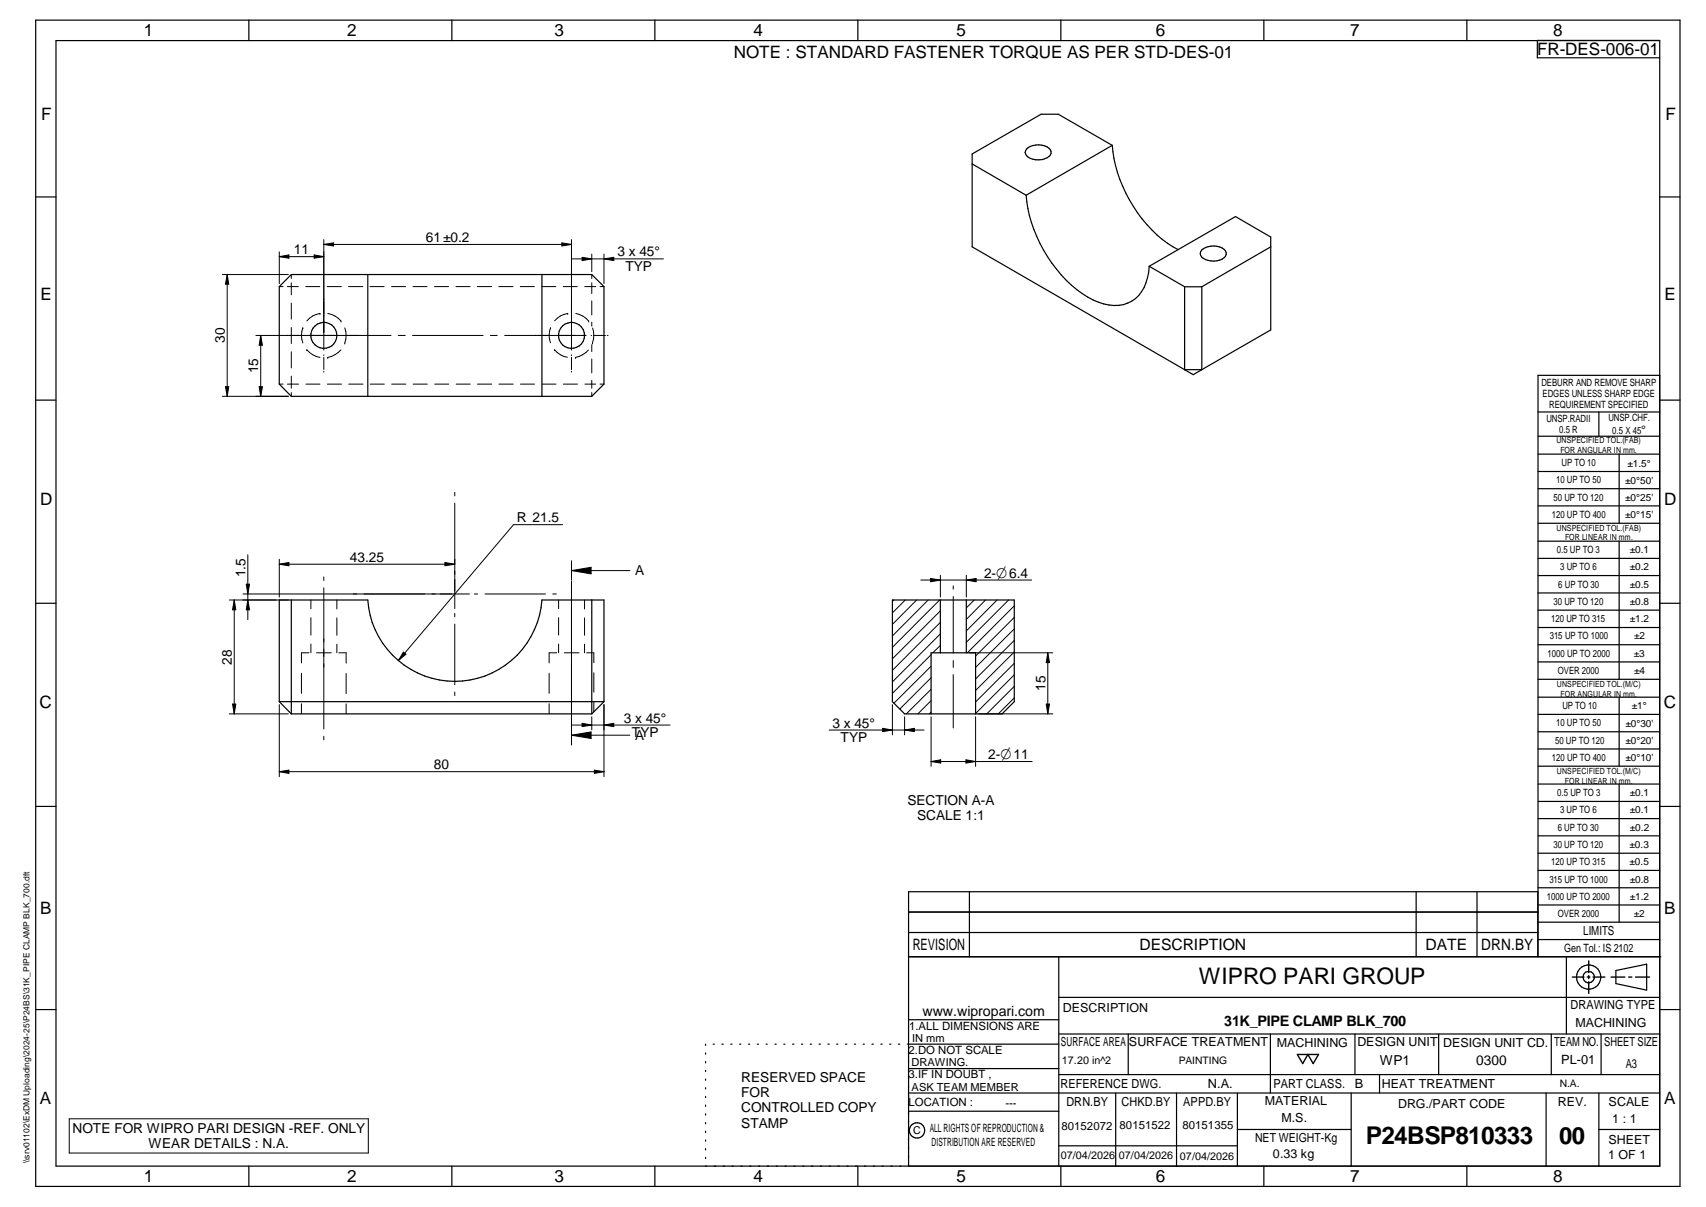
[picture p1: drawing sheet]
<svg xmlns="http://www.w3.org/2000/svg" width="420mm" height="297mm" viewBox="0 0 420 297" stroke-linecap="round" stroke-linejoin="round" font-family="sans-serif">
<g fill="none" stroke="#000" stroke-width=".3">
<path d="M8.8 5h405v287h-405zM13.8 10h395v277h-395zM61.3 5v5M111.3 5v5M161.3 5v5M211.3 5v5M261.3 5v5M311.3 5v5M361.3 5v5M378.6 9.9v4.3h30.2M252.8 36.7a4.4 4.4 0 0 1 5.9 .2 1.57 1.57 0 0 1-1.4 2.2 4 4 0 0 1-4.7-1.2l-.1-.4zM273.9 35.8l-13.3-7.7h-4.2l-17 9.8v22.8l52.4 30.3"/>
<path d="M273.9 35.8l-21.2 12.2M273.9 35.8a34 34 0 0 0 14.9 24.9l1.3 .7M8.8 48.5h5M239.4 40.3l13.3 7.7M252.7 48a33.9 33.9 0 0 0 15.2 25.1 11.3 11.3 0 0 0 9.8 1.5 9.1 9.1 0 0 0 5.2-7.6l.1-1.5M408.8 48.5h5M71.7 67.6h74l3 2.9v24l-3 3h-74l-2.9-3v-24zM90.6 67.6v29.9M133.5 67.6v29.9M283 65.5l8.7 5.1M283 65.5l21.3-12.2 8.7 5v22.9l-17 9.8M291.8 70.6v20.4"/>
<path d="M291.8 70.6h4.2M295.9 61.6a4.4 4.4 0 0 1 5.9 .2 1.61 1.61 0 0 1-1.4 2.2 4.2 4.2 0 0 1-4.7-1.2l-.1-.4zM296 70.6v20.4M313 60.7l-17 9.9M8.8 98.5h5M291.8 91l2.1 1.2 2.1-1.2M291.8 91h4.2M408.8 92.4h-30v143.1M408.8 98.5h5M378.8 101.4h30M378.8 107.4h30M378.8 111.8h30"/>
<path d="M378.8 116h30M393.8 101.4v6M398.8 111.8v17M378.8 120.3h30M378.8 124.5h30M378.8 128.8h30M378.8 133.2h30M378.8 137.4h30M398.8 133.2v34M8.8 148.5h5M71.7 147.7v28M145.7 147.7v28"/>
<path d="M219.8 147.7h30v25l-3 3h-24l-3-3zM231.6 147.7v13M238 147.7v13M378.8 141.6h30M378.8 145.9h30M378.8 150.2h30M378.8 154.4h30M378.8 158.7h30M408.8 148.5h5M68.8 172.7h79.9M68.8 172.7v-25h21.8a21.5 21.5 0 0 0 21.4 20 21.5 21.5 0 0 0 21.5-20h15.2v25M68.8 172.7l2.9 3"/>
<path d="M71.7 175.7h74M148.7 172.7l-3 3M229.3 175.7v-15h11v15M378.8 162.9h30M378.8 167.2h30M378.8 171.6h30M378.8 175.8h30M398.8 171.6v17M8.8 198.5h5M378.8 180.1h30M378.8 184.3h30M378.8 188.6h30"/>
<path d="M378.8 193h30M378.8 197.2h30M398.8 193v33.9M408.8 198.5h5M238.7 219.5v16M348.8 219.5v16M363.8 219.5v16M378.8 201.5h30M378.8 205.7h30M378.8 210h30M378.8 214.2h30M378.8 218.5h30"/>
<path d="M223.8 235.5h185.2M223.8 229.5h154.9M223.8 224.5h154.9M260.8 235.5v51.5M378.7 235.5v-16h-154.9v67.5M378.8 222.7h30M378.8 226.9h30M378.8 231.2h30M385.8 235.5v19M398 238.8l7.5-1.5v6.4l-7.5-1.6zM8.8 248.5h5M173.8 257v.3"/>
<path d="M173.8 259.1v.3M175.6 257h.3M177.8 257h.3M180 257h.3M182.1 257h.3M184.4 257h.2M186.5 257h.3M188.7 257h.3M190.9 257h.3M193 257h.3M195.2 257h.3M197.4 257h.3"/>
<path d="M199.5 257h.3M201.7 257h.3M203.9 257h.3M206.1 257h.3M208.2 257h.4M210.4 257h.3M212.6 257h.3M214.7 257h.4M216.9 257h.3M219.1 257h.3M221.3 257h.3M223.8 251h37"/>
<path d="M260.8 257h-37.3M260.8 245.4h148M260.8 254.5h148M277.9 254.5v10M312.9 254.5v14.5M333.7 254.5v10M354.3 254.5v10M382 254.5v10M394.3 254.5v10M408.8 248.5h5M173.8 261.2v.4M173.8 263.4v.3"/>
<path d="M173.8 265.6v.3M173.8 267.7v.3M173.8 269.8v.3M173.8 271.9v.4M173.8 274.1v.3M173.8 276.3v.3M173.8 278.4v.3M223.8 263h37M223.8 273.5h37M260.8 264.5h148M274.8 269v18M289.8 269v18"/>
<path d="M304.7 278h28.1M304.7 269v18M332.8 269v18M339.8 264.5v4.5M380.8 269v18M393.8 269v18M393.8 278h15M408.8 269h-185M61.3 287v5M111.3 287v5M161.3 287v5M173.8 280.5v.3"/>
<path d="M173.8 282.7v.3M173.8 284.8v.3M211.3 287v5M260.8 282h43.9M261.3 287v5M311.3 287v5M361.3 287v5"/>
<circle cx="79.8" cy="82.5" r="3.2"/>
<circle cx="140.8" cy="82.5" r="3.2"/>
<circle cx="391.3" cy="240.5" r="2.99"/>
<circle cx="391.3" cy="240.5" r="1.4"/>
<circle cx="225.9" cy="278.2" r="1.89"/>
</g>
<g fill="none" stroke="#000" stroke-width=".25">
<path d="M79.7 59v27.1M138.4 59.8l2.3 .4-2.3 .3zM140.7 59v27.1M54.8 67.6h16.2M56 67.6v29.9M56 67.6l.3 2.3h-.8zM68.8 62v7.8M68.8 63.2h10.9M68.8 63.2l2.4-.5v.8zM68.8 70.5h.9M71.7 74.6v3.9M71.7 67.6v.9"/>
<path d="M71.7 69.6v3M73.5 70.5h-2.7M75.3 70.5h3.5M77.4 62.7l2.3 .5-2.3 .3zM78.8 77.1h.1M78.8 77.1a5.2 5.2 0 0 0-3.2 1.9M79.7 60.2l2.5-.4v.7zM79.7 60.2h61M80.6 70.5h3.5M80.7 77.1a5.5 5.5 0 0 1 3.3 1.9M84 79h.1M85.8 70.5h3.6"/>
<path d="M91.1 70.5h3.5M96.4 70.5h3.5M101.7 70.5h3.5M107 70.5h3.5M112.3 70.5h3.5M117.5 70.5h3.6M122.8 70.5h3.6M128.1 70.5h3.5M133.4 70.5h3.5M138.7 70.5h3.5M139.8 77.1a5.1 5.1 0 0 0-3.2 1.9M139.8 77.1h.1"/>
<path d="M141 63.7h22.4M141.8 77.1a5.6 5.6 0 0 1 3.2 1.9M143.4 63.3l2.3 .4-2.3 .4zM144 70.5h2.7M145 79h.1M145.7 62.5v4.3M145.7 74v3.5M145.7 79.3v1M145.7 67.6v.9M145.7 69.6v2.7M147.8 70.5h.9M148.7 63.7l2.5-.4v.8z"/>
<path d="M148.7 62.5v7.3M54.8 97.5h16.2M55.5 95.2h.8l-.3 2.3zM63.8 95.2h.8l-.4 2.3zM64.2 82.5l.4 2.5h-.8zM64.2 82.6v14.9M68.8 94.5h.9M70.8 94.5h2.7M71.7 80.6v3.9M71.7 86.6v4M71.7 92.6v2.9M71.7 96.6v.9"/>
<path d="M74.6 80.7a5.3 5.3 0 0 0 0 3.7M74.6 80.7h.1M75.3 94.5h3.5M75.6 86.1a5.5 5.5 0 0 0 3.2 1.9M75.6 86.1h.1M79.7 87.3v.2M79.7 87.9v3M79.7 91.4v.2M80.6 94.5h3.5M80.7 88h.1M84 86.1a6.1 6.1 0 0 1-3.3 1.9M84.9 84.4h.1"/>
<path d="M84.9 80.7a5.3 5.3 0 0 1 0 3.7M85.9 94.5h3.5M91.2 94.5h3.4M96.3 82.5l-33.3 .1M96.5 94.5h3.4M98.1 82.5h1.7M101.6 82.5h17.4M101.8 94.5h3.4M107 94.5h3.5M112.3 94.5h3.5M117.6 94.5h3.5M120.8 82.5h1.7"/>
<path d="M122.9 94.5h3.5M124.3 82.5h20M128.2 94.5h3.4M133.5 94.5h3.4M135.6 80.7a5.2 5.2 0 0 0 0 3.7M135.6 80.7h.1M136.6 86.1h.1M136.6 86.1a5.3 5.3 0 0 0 3.1 1.8M138.8 94.5h3.4M140.7 87.3v.2M140.7 87.9v3M140.7 91.4v.2"/>
<path d="M141.7 88h.1M144.9 86.1a5.8 5.8 0 0 1-3.2 1.9M145.6 82.5h.1M145.7 84.8v1.7M145.7 88.3v3.5M145.7 93.6v1.9M145.7 96.6v.9M145.9 84.4h.1M146 80.7a5.5 5.5 0 0 1-.1 3.7M146.1 82.5h3M146.7 94.5h-2.7M147.8 94.5h.9"/>
<path d="M149.6 82.5h.2M61 136.5v16M68.8 137.6v9.3M68.8 138.9h43.2M68.8 138.9l2.4-.5v.8zM109.6 138.4l2.4 .5-2.4 .3zM112 121.2v.8M112 123.8v26M138.5 129.1h-12l-28.4 33.5M140.7 138v4.8M56.5 147.7h14.5M57.7 147.7v28"/>
<path d="M57.7 147.7l.4 2.4h-.8zM60.7 143.8h.8l-.5 2.4zM61 147.7l.5 2.4h-.8zM76.6 147.7v2.1M76.6 152v4.3M76.6 158.5v2.2M79.7 142v.9M79.7 144.7v34.7M83 147.7v2.2M83 152.1v4.2M83 158.5v2.2M112 151v.8"/>
<path d="M112 153.6v14.9M115.6 146.2h-55.8M116.8 146.2h.8M119.5 146.2h14.9M136.1 146.2h.9M137.6 147.7v2.1M137.6 152v4.3M137.6 158.5v2.2M140.7 140.4h14.4M140.7 143v40.3M140.7 140.4l4.9-.8v1.6zM144 147.7v2.2"/>
<path d="M144 152.1v4.2M144 158.5v2.2M220.1 147.7l-.3 .3M223 147.7l-3.2 3.1M225.8 147.7l-6 6M226.8 142.7h27.3M228.6 147.7l-8.8 8.8M229.2 142.4l2.4 .3-2.4 .5zM231.4 147.7l-11.6 11.6M231.6 156l-11.8 11.8M231.6 150.3l-11.8 11.8M231.6 153.2l-11.8 11.8"/>
<path d="M231.6 158.8l-1.9 1.9M231.6 141.6v5.3M234.8 144.2v.8M234.8 146.8v13.9M238 141.6v5.3M238 142.7l2.4-.3v.8zM239.9 147.7l-1.9 1.9M242.7 147.7l-4.7 4.7M245.6 147.7l-7.6 7.6M248.4 147.7l-10.4 10.4M249.8 149.1l-11.6 11.6M249.8 151.9l-9.5 9.6"/>
<path d="M249.8 154.8l-9.5 9.5M249.8 157.6l-9.5 9.5M56.5 175.7h14.5M57.3 173.3h.8l-.4 2.4zM68.8 173.4v17.7M74.2 165.7v4.9M74.2 173.2v2.5M76.1 160.7h-1.9v2.5M78 160.7h3.6M83.5 160.7h1.7v2.5M85.2 165.7v5M85.2 173.2v2.5"/>
<path d="M99.3 160.5l.7 .5-1.9 1.6zM112 170.3v.9M135.2 165.7v4.9M135.2 173.2v2.5M137.1 160.7h-1.9v2.5M139 160.7h3.6M141 178.4h24M143.4 178l2.3 .4-2.3 .4zM144.5 160.7h1.8v2.4M145.7 176.4v3.2M146.3 165.6v4.7M146.3 172.8v2.4"/>
<path d="M148.7 178.4l2.5-.4v.8zM148.7 173.4v17.7M204.2 179.7h23.4M217.4 179.2l2.4 .5-2.4 .3zM219.8 173.4v7.4M222.8 179.7l2.4-.5v.8zM222.8 176.4v4.4M229.3 175.3l-.4 .4M229.3 161.1l-9.5 9.5M229.3 172.4l-3.3 3.3M229.3 164l-9.1 9.1M229.3 169.6l-6.1 6.1"/>
<path d="M229.3 166.8l-7.7 7.7M229.3 176.4v12.2M234.8 162.6v1.7M234.8 166v13.2M238.7 160.7h20.6M240.3 176.4v12.2M241 175.7h18.3M249.8 171.7l-3.9 4M249.8 168.9l-6.8 6.8M249.8 160.4l-9.5 9.5M249.8 163.2l-9.5 9.6M249.8 166.1l-9.5 9.5"/>
<path d="M257.7 173.3h.8l-.4 2.4zM258.1 160.7v15M258.1 160.7l.4 2.4h-.8zM68.8 189.9h79.9M68.8 189.9l2.4-.4v.8zM79.7 181.2v.9M140.7 180.9l4.9-.8v1.6zM140.7 180.9h14.4M146.4 189.5l2.3 .4-2.3 .4zM229.3 187.4h24.9M229.3 187.4l2.4-.4v.8zM237.9 187l2.4 .4-2.4 .4z"/>
<path d="M17 275.3h73.7v8.5h-73.7z"/>
</g>
<path d="M391.3 236.5v2.9M319.5 259.5h5.2l-1.3 2.2-1.3-2.2-1.3 2.2zM387.3 240.5h2.8M390.9 240.5h.7M391.3 240.1v.7M391.3 241.6v2.9M392.3 240.5h3M396.8 240.5h3.4M401.1 240.5h.8M402.8 240.5h3.5" fill="none" stroke="#000" stroke-width=".34"/>
<g fill="#000">
<path d="M79.7 60.2l2.5-.4v.7zM138.4 59.8l2.3 .4-2.3 .3zM56 67.6l.3 2.3h-.8zM68.8 63.2l2.4-.5v.8zM77.4 62.7l2.3 .5-2.3 .3zM143.4 63.3l2.3 .4-2.3 .4zM148.7 63.7l2.5-.4v.8zM55.5 95.2h.8l-.3 2.3zM63.8 95.2h.8l-.4 2.3zM64.2 82.5l.4 2.5h-.8zM68.8 138.9l2.4-.5v.8zM109.6 138.4l2.4 .5-2.4 .3z"/>
<path d="M140.7 140.4l4.9-.8v1.6zM57.7 147.7l.4 2.4h-.8zM60.7 143.8h.8l-.5 2.4zM61 147.7l.5 2.4h-.8zM229.2 142.4l2.4 .3-2.4 .5zM238 142.7l2.4-.3v.8zM57.3 173.3h.8l-.4 2.4zM99.3 160.5l.7 .5-1.9 1.6zM143.4 178l2.3 .4-2.3 .4zM148.7 178.4l2.5-.4v.8zM258.1 160.7l.4 2.4h-.8zM257.7 173.3h.8l-.4 2.4z"/>
<path d="M68.8 189.9l2.4-.4v.8zM140.7 180.9l4.9-.8v1.6zM146.4 189.5l2.3 .4-2.3 .4zM217.4 179.2l2.4 .5-2.4 .3zM222.8 179.7l2.4-.5v.8zM229.3 187.4l2.4-.4v.8zM237.9 187l2.4 .4-2.4 .4z"/>
</g>
<text font-size="6" x="336.4" y="281.6">P24BSP810333</text>
<text font-size="5.9" x="384" y="281.6">00</text>
<text font-size="5.6" x="295.3" y="242.2">WIPRO PARI GROUP</text>
<g font-size="4.2">
<text x="35.4" y="9">1</text>
<text x="85.5" y="8.9">2</text>
<text x="136.6" y="9">3</text>
<text x="185.6" y="9">4</text>
<text x="235.6" y="9">5</text>
<text x="284.6" y="8.8">6</text>
<text x="332.6" y="9">7</text>
<text x="382.6" y="9">8</text>
<text x="180.7" y="14.3">NOTE : STANDARD FASTENER TORQUE AS PER STD-DES-01</text>
<text x="378.6" y="13.6">FR-DES-006-01</text>
<text x="10.1" y="29.6">F</text>
<text x="410.2" y="29.6">F</text>
<text x="9.9" y="73.9">E</text>
<text x="409.9" y="73.9">E</text>
<text x="9.9" y="124.2">D</text>
<text x="409.9" y="124.2">D</text>
<text x="9.7" y="174.3">C</text>
<text x="409.7" y="174.3">C</text>
<text x="9.9" y="225">B</text>
<text x="409.8" y="225">B</text>
<text x="9.8" y="271.7">A</text>
<text x="409.8" y="271.7">A</text>
<text x="35.4" y="291">1</text>
<text x="85.5" y="290.9">2</text>
<text x="136.6" y="291">3</text>
<text x="185.6" y="291">4</text>
<text x="235.6" y="291">5</text>
<text x="284.6" y="290.8">6</text>
<text x="332.6" y="291">7</text>
<text x="382.6" y="291">8</text>
</g>
<g font-size="3.9">
<text x="224.8" y="233.8">REVISION</text>
<text x="280.7" y="233.8">DESCRIPTION</text>
<text x="351.1" y="233.8">DATE</text>
<text x="364.8" y="233.8">DRN.BY</text>
</g>
<text font-size="3.6" x="301.5" y="252.6">31K_PIPE CLAMP BLK_700</text>
<text font-size="3.5" x="227.2" y="250">www.wipropari.com</text>
<g font-size="3.4">
<text x="104.9" y="59.6">61±0.2</text>
<text x="72.4" y="62.6">11</text>
<text x="152.1" y="63.1">3 x 45°</text>
<text x="154" y="66.7">TYP</text>
<text x="55.4" y="84.4" transform="rotate(-90 55.4 84.4)">30</text>
<text x="63.6" y="91.9" transform="rotate(-90 63.6 91.9)">15</text>
<text x="127.3" y="128.5">R 21.5</text>
<text x="60.4" y="142" transform="rotate(-90 60.4 142)">1.5</text>
<text x="86.2" y="138.3">43.25</text>
<text x="156.5" y="141.6">A</text>
<text x="242.3" y="142.2">2-O6.4</text>
<text x="57.1" y="163.5" transform="rotate(-90 57.1 163.5)">28</text>
<text x="257.5" y="170.1" transform="rotate(-90 257.5 170.1)">15</text>
<text x="153.7" y="177.8">3 x 45°</text>
<text x="205.1" y="179.1">3 x 45°</text>
<text x="155.6" y="181.4">TYP</text>
<text x="156.5" y="182.2">A</text>
<text x="207" y="182.7">TYP</text>
<text x="106.9" y="189.3">80</text>
<text x="243.4" y="186.8">2-O11</text>
<text x="223.5" y="198.2">SECTION A-A</text>
<text x="225.9" y="201.8">SCALE 1:1</text>
<text x="339.8" y="262.2">WP1</text>
<text x="363.6" y="262">0300</text>
<text x="182.6" y="266.2">RESERVED SPACE</text>
<text x="182.6" y="270">FOR</text>
<text x="182.6" y="273.7">CONTROLLED COPY</text>
<text x="17.9" y="278.9">NOTE FOR WIPRO PARI DESIGN -REF. ONLY</text>
<text x="182.6" y="277.5">STAMP</text>
<text x="36.6" y="282.5">WEAR DETAILS : N.A.</text>
</g>
<g font-size="3.1">
<text x="389.9" y="230.2">LIMITS</text>
<text x="261.8" y="249">DESCRIPTION</text>
<text x="386.8" y="248.4">DRAWING TYPE</text>
<text x="261.3" y="257.5">SURFACE AREA</text>
<text x="278" y="257.5">SURFACE TREATMENT</text>
<text x="314.5" y="257.6">MACHINING</text>
<text x="334.3" y="257.5">DESIGN UNIT</text>
<text x="355.4" y="257.6">DESIGN UNIT CD.</text>
<text x="382.8" y="257.3">TEAM NO.</text>
<text x="388" y="252.8">MACHINING</text>
<text x="395.1" y="257.4">SHEET SIZE</text>
<text x="384.5" y="261.9">PL-01</text>
<text x="400.4" y="262.8">A3</text>
<text x="261.2" y="267.8">REFERENCE DWG.</text>
<text x="297.5" y="267.8">N.A.</text>
<text x="313.6" y="267.7">PART CLASS.</text>
<text x="333.7" y="267.7">B</text>
<text x="340.3" y="267.7">HEAT TREATMENT</text>
<text x="262.6" y="272.2">DRN.BY</text>
<text x="276.2" y="272.1">CHKD.BY</text>
<text x="291.4" y="272.2">APPD.BY</text>
<text x="311.5" y="272">MATERIAL</text>
<text x="344.3" y="272.6">DRG./PART CODE</text>
<text x="383.7" y="272.2">REV.</text>
<text x="396.2" y="272.3">SCALE</text>
<text x="309.1" y="280.9">NET WEIGHT-Kg</text>
<text x="315.6" y="276.1">M.S.</text>
<text x="396.1" y="281.4">SHEET</text>
<text x="397.1" y="276.4">1 : 1</text>
<text x="313.5" y="285.1">0.33 kg</text>
<text x="396.1" y="285.3">1 OF 1</text>
</g>
<text font-size="3" x="404.2" y="106.8">°</text>
<g font-size="2.8">
<text x="385.2" y="234.4">Gen Tol.: IS 2102</text>
<text x="223.9" y="253.4">1.ALL DIMENSIONS ARE</text>
<text x="223.8" y="259.3">2.DO NOT SCALE</text>
<text x="223.8" y="265.4">3.IF IN DOUBT ,</text>
<text x="223.8" y="272.2">LOCATION :</text>
<text x="247.6" y="272.4">---</text>
<text x="229" y="278.7">ALL RIGHTS OF REPRODUCTION &amp;</text>
<text x="261.4" y="278">80152072</text>
<text x="275.7" y="277.7">80151522</text>
<text x="291.2" y="277.9">80151355</text>
<text x="229.4" y="282.1">DISTRIBUTION ARE RESERVED</text>
</g>
<g font-size="2.7">
<text x="224.7" y="256.4">IN mm</text>
<text x="224.5" y="262.4">DRAWING.</text>
<text x="261.5" y="261.9">17.20 in^2</text>
<text x="224.5" y="268.4">ASK TEAM MEMBER</text>
<text x="224.9" y="279.2">C</text>
<text x="261.3" y="285.2">07/04/2026</text>
<text x="275.6" y="285.2">07/04/2026</text>
<text x="290.6" y="285.4">07/04/2026</text>
</g>
<g font-size="2.5">
<text x="379.6" y="95">DEBURR AND REMOVE SHARP</text>
<text x="379.9" y="97.7">EDGES UNLESS SHARP EDGE</text>
<text x="381.5" y="100.5">REQUIREMENT SPECIFIED</text>
<text x="380.9" y="103.8">UNSP.RADII</text>
<text x="384" y="106.6">0.5 R</text>
<text x="396.1" y="103.6">UNSP.CHF.</text>
<text x="397.1" y="106.8">0.5 X 45</text>
<text x="383.2" y="119">10 UP TO 50</text>
<text x="384.6" y="114.7">UP TO 10</text>
<text x="400.3" y="119">±0°50'</text>
<text x="400.8" y="114.8">±1.5°</text>
<text x="382.6" y="123.2">50 UP TO 120</text>
<text x="400.3" y="123.2">±0°25'</text>
<text x="382.2" y="127.4">120 UP TO 400</text>
<text x="400.3" y="127.4">±0°15'</text>
<text x="383.4" y="136.1">0.5 UP TO 3</text>
<text x="401.4" y="136.1">±0.1</text>
<text x="384.2" y="140.4">3 UP TO 6</text>
<text x="401.4" y="140.3">±0.2</text>
<text x="382.6" y="148.8">30 UP TO 120</text>
<text x="383.8" y="144.6">6 UP TO 30</text>
<text x="401.4" y="148.9">±0.8</text>
<text x="401.4" y="144.7">±0.5</text>
<text x="382" y="153.1">120 UP TO 315</text>
<text x="401.4" y="153.1">±1.2</text>
<text x="381.2" y="161.6">1000 UP TO 2000</text>
<text x="381.7" y="157.4">315 UP TO 1000</text>
<text x="402.4" y="161.6">±3</text>
<text x="402.5" y="157.4">±2</text>
<text x="383.7" y="165.9">OVER 2000</text>
<text x="402.5" y="165.9">±4</text>
<text x="383.2" y="178.8">10 UP TO 50</text>
<text x="384.8" y="174.5">UP TO 10</text>
<text x="400.3" y="178.8">±0°30'</text>
<text x="401.9" y="174.6">±1°</text>
<text x="383" y="183">50 UP TO 120</text>
<text x="400.3" y="183.1">±0°20'</text>
<text x="382.2" y="187.3">120 UP TO 400</text>
<text x="400.3" y="187.3">±0°10'</text>
<text x="383.5" y="195.9">0.5 UP TO 3</text>
<text x="401.4" y="196">±0.1</text>
<text x="384.2" y="200.1">3 UP TO 6</text>
<text x="401.4" y="200.2">±0.1</text>
<text x="382.6" y="208.7">30 UP TO 120</text>
<text x="383.7" y="204.4">6 UP TO 30</text>
<text x="401.4" y="208.7">±0.3</text>
<text x="401.4" y="204.4">±0.2</text>
<text x="382" y="213">120 UP TO 315</text>
<text x="401.4" y="212.9">±0.5</text>
<text x="381" y="221.4">1000 UP TO 2000</text>
<text x="381.6" y="217.2">315 UP TO 1000</text>
<text x="401.4" y="221.4">±1.2</text>
<text x="401.4" y="217.2">±0.8</text>
<text x="383.7" y="225.7">OVER 2000</text>
<text x="402.4" y="225.7">±2</text>
<text x="290.3" y="261.9">PAINTING</text>
<text x="384.1" y="267.5">N.A.</text>
</g>
<g font-size="2.1">
<text x="383.3" y="109.1">UNSPECIFIED TOL.(FAB)</text>
<text x="384.3" y="111.4">FOR ANGULAR IN mm.</text>
<text x="383.4" y="130.6">UNSPECIFIED TOL.(FAB)</text>
<text x="385.4" y="133">FOR LINEAR IN mm.</text>
<text x="383.4" y="169">UNSPECIFIED TOL.(M/C)</text>
<text x="384.3" y="171.4">FOR ANGULAR IN mm.</text>
<text x="383.4" y="190.5">UNSPECIFIED TOL.(M/C)</text>
<text x="385.4" y="192.8">FOR LINEAR IN mm.</text>
<text x="7.2" y="286.3" transform="rotate(-90 7.2 286.3)">\\srv01102\ExDM Uploading\2024-25\P24BS\31K_PIPE CLAMP BLK_700.dft</text>
</g>
</svg>
